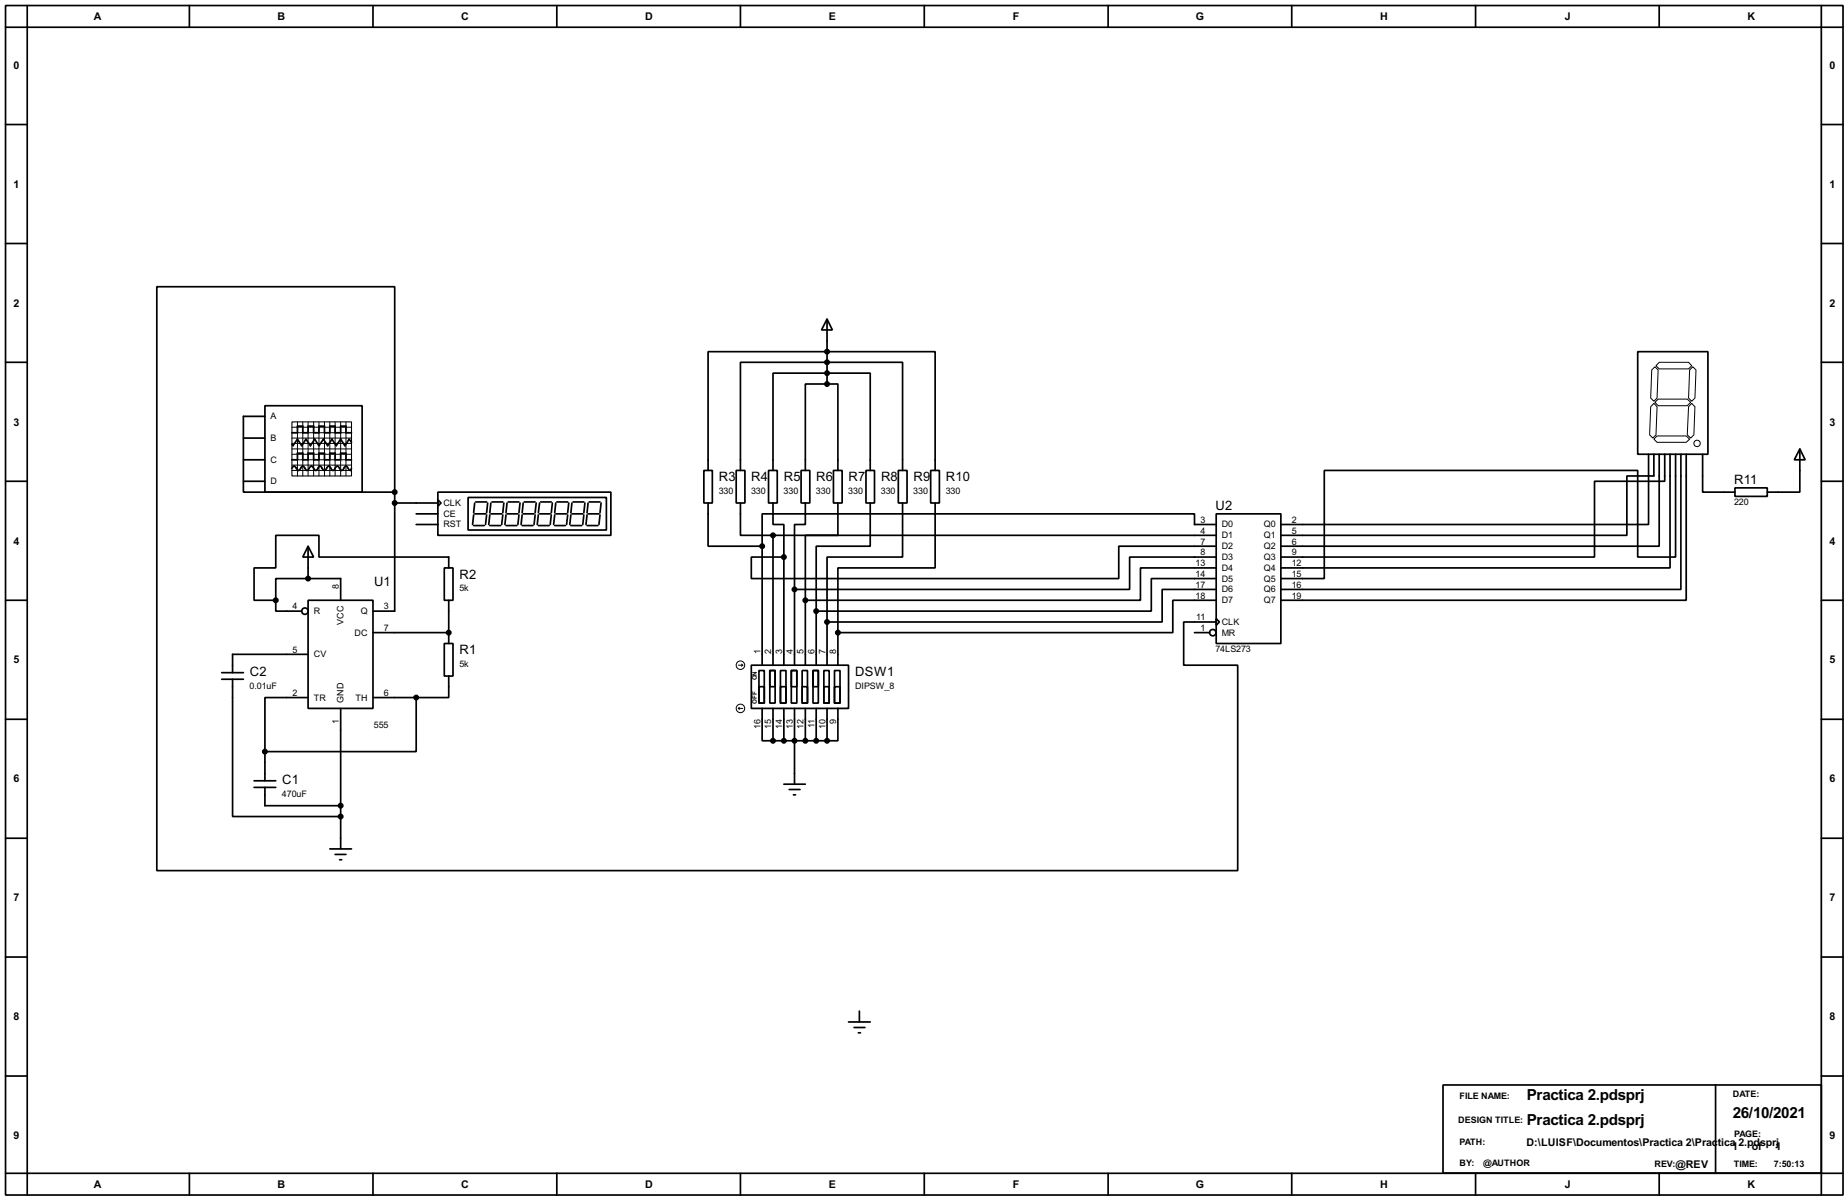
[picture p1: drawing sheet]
<svg xmlns="http://www.w3.org/2000/svg" width="434mm" height="282mm" viewBox="0 0 434 282" stroke-linecap="round" stroke-linejoin="round" font-family="sans-serif">
<g fill="none" stroke="#000" stroke-width=".4">
<path d="M1.3 1.3h431.8v279.4h-431.8zM6.4 6.4h421.6v269.2h-421.6zM6.4 1.3v5.1h-5.1M44.5 1.3v5.1M87.7 1.3v5.1M130.9 1.3v5.1M174 1.3v5.1M217.2 1.3v5.1M260.4 1.3v5.1M303.6 1.3v5.1M346.8 1.3v5.1M389.9 1.3v5.1"/>
<path d="M428 1.3v5.1h5.1M1.3 29.3h5.1M428 29.3h5.1M1.3 57.2h5.1M428 57.2h5.1M194.4 75l1.2 2.5h-2.5zM194.4 75v15.2M1.3 85.1h5.1M62.3 95.3h22.8v20.3h-22.8zM62.3 97.8h-5.1v17.8h35.6M194.4 90.2h-5.1v20.3M194.4 90.2h2.5v20.3"/>
<path d="M384.9 82.6h16.5v24.1h-16.5zM428 85.1h5.1M1.3 113.1h5.1M57.2 113.1h5.1M57.2 108h5.1M57.2 102.9h5.1M68.6 110l.3-.4a.6 .6 0 0 1 .8 .5l.5 .4 .4-.4a.58 .58 0 0 1 .6-.6 .58 .58 0 0 1 .5 .6l.5 .4 .5-.5a.54 .54 0 0 1 .7-.4l.2 .3a.58 .58 0 0 0 .6 .6 .58 .58 0 0 0 .6-.6l.4-.4 .5 .5a.54 .54 0 0 0 .8 .4l.2-.3a.58 .58 0 0 1 .6-.6 .58 .58 0 0 1 .5 .6l.5 .4 .5-.5a.54 .54 0 0 1 .7-.4l.8 .9 1-1 1.1 1 .2-.5M68.6 101.7h1.3v-1.6h1.3v1.6h1.2v-1.6h1.3v1.6h1.3v-1.6h1.3v1.6h1.2v-1.6h1.3v1.6h1.3v-1.6h1.2v1.6h1.3M68.6 108h1.3v-1.5h1.3v1.5h1.2v-1.5h1.3v1.5h1.3v-1.5h1.3v1.5h1.2v-1.5h1.3v1.5h1.3v-1.5h1.2v1.5h1.3M82.6 103.9l-.5-.7-1 1.5-1-1.5-1.1 1.5-1-1.5-1 1.5-1-1.5-1 1.5-1-1.5-1 1.5-1.1-1.5-1 1.5-1-1.5-1 1.5-.3-.3M92.8 115.6v-48.2h-55.9v137.1h254v-48.2h-12.7v-10.2h7.6M92.8 118.2h10.1"/>
<path d="M92.8 115.6v28h-5.1M102.9 115.6h40.7v10.2h-40.7zM102.9 117.4l.8 .8-.8 .7zM110 116.9h32.5v7.6h-32.5zM111.6 118.2l-.3 2.3M111.8 117.9h2.6M114.6 118.2l-.2 2.3M115.4 118.2l-.3 2.3M115.6 117.9h2.6M118.4 118.2l-.2 2.3M119.2 118.2l-.3 2.3M119.4 117.9h2.6"/>
<path d="M122.2 118.2l-.2 2.3M123 118.2l-.3 2.3M123.2 117.9h2.6M126 118.2l-.2 2.3M126.8 118.2l-.3 2.3M127.1 117.9h2.5M129.8 118.2l-.2 2.3M130.6 118.2l-.2 2.3M130.9 117.9h2.5M133.7 118.2l-.3 2.3M134.4 118.2l-.2 2.3M134.7 117.9h2.5"/>
<path d="M137.5 118.2l-.3 2.3M138.2 118.2l-.2 2.3M138.5 117.9h2.5M141.3 118.2l-.3 2.3M165.4 110.5h2v7.7h-2zM166.4 110.5v-27.9h53.4v27.9M166.4 118.2v10.1h12.7M173 110.5h2.1v7.7h-2.1zM174 110.5v-25.4h38.1v25.4M174 118.2v7.6h7.7M180.6 110.5h2.1v7.7h-2.1zM181.7 110.5v-22.8h22.8v22.8"/>
<path d="M181.7 118.2v5h2.5v7.7M188.3 110.5h2v7.7h-2zM189.3 118.2v5h-2.6v15.3M195.9 110.5h2v7.7h-2zM196.9 118.2v7.6h-7.6v15.2M203.5 110.5h2v7.7h-2zM204.5 118.2v10.1h-12.7v15.3M211.1 110.5h2.1v7.7h-2.1zM212.1 118.2v12.7h-17.7v15.2M218.7 110.5h2.1v7.7h-2.1zM219.8 118.2v15.2h-22.9v15.2M387.4 106.7v16.5h-86.4"/>
<path d="M388.7 106.7v5.1h-6.4v14h-81.3M389.9 106.7v21.6h-88.9M391.2 106.7v6.4h-16.5v17.8h-73.7M392.5 106.7v26.7h-91.5M393.8 106.7v24.2h-8.9v-20.4h-73.7v25.4h-10.2M395 106.7v31.8h-94M396.3 106.7v34.3h-95.3M400.1 106.7v8.9h7.6M407.7 114.6h7.6v2h-7.6zM423 105.5l1.2 2.5h-2.5zM423 105.5v10.1h-7.7M428 113.1h5.1"/>
<path d="M72.4 128.3l1.3 2.6h-2.5zM72.4 135.9h-7.6v5.1M72.4 135.9h7.7v5.1M72.4 128.3v7.6M97.8 120.7h5.1M97.8 123.2h5.1M104.4 133.4h2.1v7.6h-2.1zM105.5 133.4v-2.5h-30.5v-5.1h-10.2v7.6h-5.1v7.6h5.1M111.3 121l-.2 2.2M111.3 123.5h2.5M111.6 120.7h2.5M114.4 121l-.3 2.2"/>
<path d="M115.1 123.5h2.6M115.1 121l-.2 2.2M115.4 120.7h2.5M118.2 121l-.3 2.2M118.9 123.5h2.6M118.9 121l-.2 2.2M119.2 120.7h2.5M122 121l-.3 2.2M122.7 123.5h2.6M122.7 121l-.2 2.2M123 120.7h2.5M125.8 121l-.3 2.2"/>
<path d="M126.5 123.5h2.6M126.5 121l-.2 2.2M126.8 120.7h2.5M129.6 121l-.3 2.2M130.4 123.5h2.5M130.4 121l-.3 2.2M130.6 120.7h2.6M133.4 121l-.2 2.2M134.2 123.5h2.5M134.2 121l-.3 2.2M134.4 120.7h2.6M137.2 121l-.2 2.2"/>
<path d="M138 123.5h2.5M138 121l-.3 2.2M138.2 120.7h2.6M141 121l-.2 2.2M179.1 128.3v28M181.7 125.8v30.5M181.7 125.8h104.1M184.2 130.9v25.4M186.7 138.5v17.8M285.8 120.7h15.2v30.5h-15.2zM285.8 123.2h-5.1v-2.5h-101.6v7.6M285.8 128.3h-22.9v7.6h-86.3v-5h7.6"/>
<path d="M285.8 130.9h-20.3v7.6h-78.8M285.8 133.4h-17.8v7.6h-78.7M285.8 135.9h-15.2v7.7h-78.8M285.8 138.5h-12.7v7.6h-78.7M1.3 141h5.1M52.1 158h5.1M52.1 159.6h5.1M54.7 159.6v32.2h25.4M64.8 141v2.6h6.1M72.4 141h15.3v25.4h-15.3zM72.4 153.7h-17.7v4.3M87.7 148.6h17.8"/>
<path d="M104.4 151.2h2.1v7.6h-2.1zM105.5 158.8v5.1h-7.7M105.5 141v10.2M176.6 156.3h22.8v10.1h-22.8zM178.4 157.5h1.2v7.7h-1.2zM180.9 157.5h1.3v7.7h-1.3zM180.9 157.5h1.3v3.8h-1.3zM183.4 157.5h1.3v7.7h-1.3zM186 157.5h1.3v7.7h-1.3zM186 157.5h1.3v3.8h-1.3zM188.5 157.5h1.3v7.7h-1.3zM189.3 141v15.3"/>
<path d="M191.1 157.5h1.2v7.7h-1.2zM191.1 157.5h1.2v3.8h-1.2zM191.8 143.6v12.7M193.6 157.5h1.3v7.7h-1.3zM194.4 146.1v10.2M196.1 157.5h1.3v7.7h-1.3zM196.9 148.6v7.7M280.7 148.6h3.6M285.8 145.3l.8 .8-.8 .8zM285.8 141h-10.2v7.6h-78.7M428 141h5.1M1.3 169h5.1"/>
<path d="M62.3 176.6v6.8M72.4 163.9h-10.1v12.7M80.1 166.4v33M87.7 163.9h10.1M97.8 163.9v12.7h-35.5M178.4 161.3h1.2v3.9h-1.2zM179.1 166.4v7.6h2.6M181.7 166.4v7.6M181.7 174h12.7M183.4 161.3h1.3v3.9h-1.3zM184.2 166.4v7.6M186.7 166.4v17.8"/>
<path d="M188.5 161.3h1.3v3.9h-1.3zM189.3 166.4v7.6M191.8 166.4v7.6M193.6 161.3h1.3v3.9h-1.3zM194.4 166.4v7.6M196.1 161.3h1.3v3.9h-1.3zM196.9 166.4v7.6h-2.5M428 169h5.1M1.3 196.9h5.1M59.7 183.4h5.1M59.7 185h5.1M62.3 185v4.3h17.8"/>
<path d="M77.5 199.4h5.1M184.2 184.2h5.1M185.5 185.5h2.5M186.5 186.7h.5M428 196.9h5.1M78.8 200.7h2.5M79.8 202h.5M1.3 224.8h5.1M202 237.5v2.6M428 224.8h5.1M1.3 252.8h5.1M199.4 240.1h5.1"/>
<path d="M200.7 241.4h2.6M201.7 242.6h.5M339.1 254.9h88.9v20.7h-88.9zM403.2 254.9v20.7M428 252.8h5.1M1.3 275.6h5.1v5.1M44.5 275.6v5.1M87.7 275.6v5.1M130.9 275.6v5.1M174 275.6v5.1M217.2 275.6v5.1M260.4 275.6v5.1"/>
<path d="M303.6 275.6v5.1M346.8 275.6v5.1M389.9 275.6v5.1M433.1 275.6h-5.1v5.1"/>
<circle cx="71.6" cy="143.6" r=".75"/>
<circle cx="285" cy="148.6" r=".75"/>
</g>
<circle cx="105.5" cy="148.6" r=".2" fill="#000"/>
<path d="M68.6 99.1h14v12.7h-14z" fill="none" stroke="#000" stroke-width=".25"/>
<g fill="none" stroke="#000" stroke-width=".23">
<path d="M69.9 99.1v12.7M71.2 99.1v12.7M72.4 99.1v12.7M73.7 99.1v12.7M75 99.1v12.7M76.3 99.1v12.7M77.5 99.1v12.7M78.8 99.1v12.7M80.1 99.1v12.7M81.3 99.1v12.7M388.2 86.9l.7-.7 .8 .7-.3 6.6-.7 .8-.8-.8zM388.7 94.8l.7 .8-.2 6.6-.8 .7-.7-.7 .2-6.6z"/>
<path d="M388.9 94.5l.8-.7h6.8l.8 .7-.8 .8h-6.8zM389.9 85.1h6.9l.8 .8-.8 .8h-6.9l-.7-.8zM397.1 86.9l.7-.7 .8 .7-.3 6.6-.7 .8-.8-.8zM397.6 94.8l.7 .8-.2 6.6-.8 .7-.8-.7 .3-6.6zM68.6 102.9h14M68.6 100.4h14M68.6 101.7h14M68.6 104.2h14M68.6 106.7h14M68.6 108h14M68.6 109.3h14M68.6 110.5h14"/>
<path d="M68.6 105.5h14M389.4 102.4h6.9l.8 .8-.8 .7h-6.9l-.7-.7zM173.5 156.3h1.1M174.3 156l.3 .3M174.6 156.3l-.3 .2M173.5 166.4l.3 .3M173.5 166.4h1.1M173.8 166.2l-.3 .2"/>
<circle cx="398.8" cy="104.2" r=".75"/>
<circle cx="174" cy="156.3" r="1"/>
<circle cx="174" cy="166.4" r="1"/>
</g>
<g fill="#000" stroke="#000" stroke-width=".4">
<circle cx="194.3" cy="85.1" r=".5"/>
<circle cx="194.3" cy="90.2" r=".5"/>
<circle cx="194.3" cy="82.6" r=".5"/>
<circle cx="194.3" cy="87.7" r=".5"/>
<circle cx="92.7" cy="115.6" r=".5"/>
<circle cx="92.7" cy="118.2" r=".5"/>
<circle cx="72.4" cy="135.9" r=".5"/>
<circle cx="179.1" cy="128.3" r=".5"/>
<circle cx="181.6" cy="125.8" r=".5"/>
<circle cx="184.2" cy="130.9" r=".5"/>
<circle cx="186.7" cy="138.5" r=".5"/>
<circle cx="64.8" cy="141" r=".5"/>
<circle cx="105.4" cy="148.6" r=".5"/>
<circle cx="189.2" cy="141" r=".5"/>
<circle cx="191.8" cy="143.6" r=".5"/>
<circle cx="194.3" cy="146.1" r=".5"/>
<circle cx="196.9" cy="148.6" r=".5"/>
<circle cx="62.2" cy="176.6" r=".5"/>
<circle cx="97.8" cy="163.9" r=".5"/>
<circle cx="181.6" cy="174" r=".5"/>
<circle cx="184.2" cy="174" r=".5"/>
<circle cx="186.7" cy="174" r=".5"/>
<circle cx="189.2" cy="174" r=".5"/>
<circle cx="191.8" cy="174" r=".5"/>
<circle cx="194.3" cy="174" r=".5"/>
<circle cx="80" cy="191.8" r=".5"/>
<circle cx="80" cy="189.3" r=".5"/>
</g>
<g font-size="4">
<text x="358.8" y="258.4">Practica 2.pdsprj</text>
<text x="407.2" y="262.5">26/10/2021</text>
<text x="358.8" y="264.2">Practica 2.pdsprj</text>
</g>
<g font-size="3.4">
<text x="169" y="113.1">R3</text>
<text x="176.6" y="113.1">R4</text>
<text x="184.2" y="113.1">R5</text>
<text x="191.8" y="113.1">R6</text>
<text x="199.4" y="113.1">R7</text>
<text x="207.1" y="113.1">R8</text>
<text x="214.7" y="113.1">R9</text>
<text x="222.3" y="113.1">R10</text>
<text x="407.6" y="113.8">R11</text>
<text x="285.7" y="119.9">U2</text>
<text x="87.9" y="137.7">U1</text>
<text x="108" y="136">R2</text>
<text x="108" y="153.7">R1</text>
<text x="58.7" y="158.8">C2</text>
<text x="201" y="158.8">DSW1</text>
<text x="66.3" y="184.2">C1</text>
</g>
<g font-size="2.8">
<text x="22" y="4.7">A</text>
<text x="65.2" y="4.7">B</text>
<text x="108.4" y="4.7">C</text>
<text x="151.6" y="4.7">D</text>
<text x="194.8" y="4.7">E</text>
<text x="238" y="4.7">F</text>
<text x="281" y="4.7">G</text>
<text x="324.3" y="4.7">H</text>
<text x="367.7" y="4.7">J</text>
<text x="410.6" y="4.7">K</text>
<text x="3.2" y="16.1">0</text>
<text x="429.9" y="16.1">0</text>
<text x="3.2" y="44.1">1</text>
<text x="429.9" y="44.1">1</text>
<text x="3.2" y="72">2</text>
<text x="429.9" y="72">2</text>
<text x="3.2" y="100">3</text>
<text x="429.9" y="100">3</text>
<text x="3.2" y="127.9">4</text>
<text x="429.9" y="127.9">4</text>
<text x="3.2" y="155.8">5</text>
<text x="429.9" y="155.8">5</text>
<text x="3.2" y="183.8">6</text>
<text x="429.9" y="183.8">6</text>
<text x="3.2" y="211.7">7</text>
<text x="429.9" y="211.7">7</text>
<text x="3.2" y="239.7">8</text>
<text x="429.9" y="239.7">8</text>
<text x="3.2" y="267.6">9</text>
<text x="358.7" y="269.2">D:\LUISF\Documentos\Practica 2\Prac</text>
<text x="403.7" y="269.2">tica 2.pdsprj</text>
<text x="429.9" y="267.6">9</text>
<text x="393.7" y="274.3">@REV</text>
<text x="407.1" y="270.2">1</text>
<text x="411.7" y="270.2">of</text>
<text x="417.2" y="270.2">1</text>
<text x="22" y="279">A</text>
<text x="65.2" y="279">B</text>
<text x="108.4" y="279">C</text>
<text x="151.6" y="279">D</text>
<text x="194.8" y="279">E</text>
<text x="238" y="279">F</text>
<text x="281" y="279">G</text>
<text x="324.3" y="279">H</text>
<text x="367.7" y="279">J</text>
<text x="410.6" y="279">K</text>
</g>
<g font-size="2.4">
<text x="63.6" y="98.5">A</text>
<text x="63.6" y="103.6">B</text>
<text x="63.6" y="108.7">C</text>
<text x="63.6" y="113.8">D</text>
<text x="104.2" y="118.9">CLK</text>
<text x="168.9" y="116.1">330</text>
<text x="176.5" y="116.1">330</text>
<text x="184.1" y="116.1">330</text>
<text x="191.8" y="116.1">330</text>
<text x="199.4" y="116.1">330</text>
<text x="207" y="116.1">330</text>
<text x="214.6" y="116.1">330</text>
<text x="222.3" y="116.1">330</text>
<text x="407.5" y="118.7">220</text>
<text x="104.2" y="123.9">RST</text>
<text x="104.2" y="121.4">CE</text>
<text x="282.1" y="122.8">3</text>
<text x="282.1" y="125.4">4</text>
<text x="287.1" y="123.9">D0</text>
<text x="297" y="123.9">Q0</text>
<text x="303.6" y="122.8">2</text>
<text x="303.6" y="125.4">5</text>
<text x="282.1" y="127.9">7</text>
<text x="282.1" y="130.5">8</text>
<text x="287.1" y="126.5">D1</text>
<text x="287.1" y="129">D2</text>
<text x="287.1" y="131.6">D3</text>
<text x="297" y="126.5">Q1</text>
<text x="297" y="129">Q2</text>
<text x="297" y="131.6">Q3</text>
<text x="303.6" y="127.9">6</text>
<text x="303.6" y="130.5">9</text>
<text x="281" y="133">13</text>
<text x="281" y="135.5">14</text>
<text x="287.1" y="134.1">D4</text>
<text x="287.1" y="136.6">D5</text>
<text x="297" y="134.1">Q4</text>
<text x="297" y="136.6">Q5</text>
<text x="303.6" y="133">12</text>
<text x="303.6" y="135.5">15</text>
<text x="68.8" y="143.2">4</text>
<text x="79.7" y="138.5" transform="rotate(-90 79.7 138.5)">8</text>
<text x="90.2" y="143.2">3</text>
<text x="107.9" y="138.9">5k</text>
<text x="281" y="138.1">17</text>
<text x="281" y="140.6">18</text>
<text x="287.1" y="139.2">D6</text>
<text x="287.1" y="141.7">D7</text>
<text x="297" y="139.2">Q6</text>
<text x="297" y="141.7">Q7</text>
<text x="303.6" y="138.1">16</text>
<text x="303.6" y="140.6">19</text>
<text x="73.7" y="144.3">R</text>
<text x="80.8" y="146.7" transform="rotate(-90 80.8 146.7)">VCC</text>
<text x="83.3" y="149.3">DC</text>
<text x="84.8" y="144.3">Q</text>
<text x="90.2" y="148.2">7</text>
<text x="281.1" y="145.7">11</text>
<text x="282.1" y="148.2">1</text>
<text x="287.1" y="146.8">CLK</text>
<text x="287.1" y="149.3">MR</text>
<text x="68.8" y="153.3">5</text>
<text x="73.7" y="154.4">CV</text>
<text x="178.7" y="153.7" transform="rotate(-90 178.7 153.7)">1</text>
<text x="181.3" y="153.7" transform="rotate(-90 181.3 153.7)">2</text>
<text x="183.8" y="153.7" transform="rotate(-90 183.8 153.7)">3</text>
<text x="186.3" y="153.7" transform="rotate(-90 186.3 153.7)">4</text>
<text x="188.9" y="153.7" transform="rotate(-90 188.9 153.7)">5</text>
<text x="191.4" y="153.7" transform="rotate(-90 191.4 153.7)">6</text>
<text x="194" y="153.7" transform="rotate(-90 194 153.7)">7</text>
<text x="196.5" y="153.7" transform="rotate(-90 196.5 153.7)">8</text>
<text x="285.6" y="153.3">74LS273</text>
<text x="58.7" y="161.8">0.01uF</text>
<text x="107.9" y="156.7">5k</text>
<text x="200.9" y="161.8">DIPSW_8</text>
<text x="68.8" y="163.5">2</text>
<text x="73.7" y="164.6">TR</text>
<text x="80.8" y="165.1" transform="rotate(-90 80.8 165.1)">GND</text>
<text x="83.5" y="164.6">TH</text>
<text x="90.2" y="163.5">6</text>
<text x="79.7" y="170.1" transform="rotate(-90 79.7 170.1)">1</text>
<text x="87.9" y="171.1">555</text>
<text x="178.7" y="171.3" transform="rotate(-90 178.7 171.3)">16</text>
<text x="181.3" y="171.3" transform="rotate(-90 181.3 171.3)">15</text>
<text x="183.8" y="171.3" transform="rotate(-90 183.8 171.3)">14</text>
<text x="186.3" y="171.2" transform="rotate(-90 186.3 171.2)">13</text>
<text x="188.9" y="171.3" transform="rotate(-90 188.9 171.3)">12</text>
<text x="191.4" y="171.1" transform="rotate(-90 191.4 171.1)">11</text>
<text x="194" y="171.3" transform="rotate(-90 194 171.3)">10</text>
<text x="196.5" y="170.1" transform="rotate(-90 196.5 170.1)">9</text>
<text x="66.3" y="187.2">470uF</text>
<text x="407.2" y="257.8">DATE:</text>
<text x="342.7" y="263.7">DESIGN TITLE:</text>
<text x="343" y="258.3">FILE NAME:</text>
<text x="343" y="269">PATH:</text>
<text x="407.5" y="267.2">PAGE:</text>
<text x="343" y="274">BY:</text>
<text x="348.5" y="274">@AUTHOR</text>
<text x="388.8" y="274.1">REV:</text>
<text x="407.4" y="274.1">TIME:</text>
<text x="416.9" y="274.1">7:50:13</text>
</g>
<g font-size="1.7">
<text x="177.9" y="159.8" transform="rotate(-90 177.9 159.8)">ON</text>
<text x="177.9" y="165.3" transform="rotate(-90 177.9 165.3)">OFF</text>
</g>
</svg>
